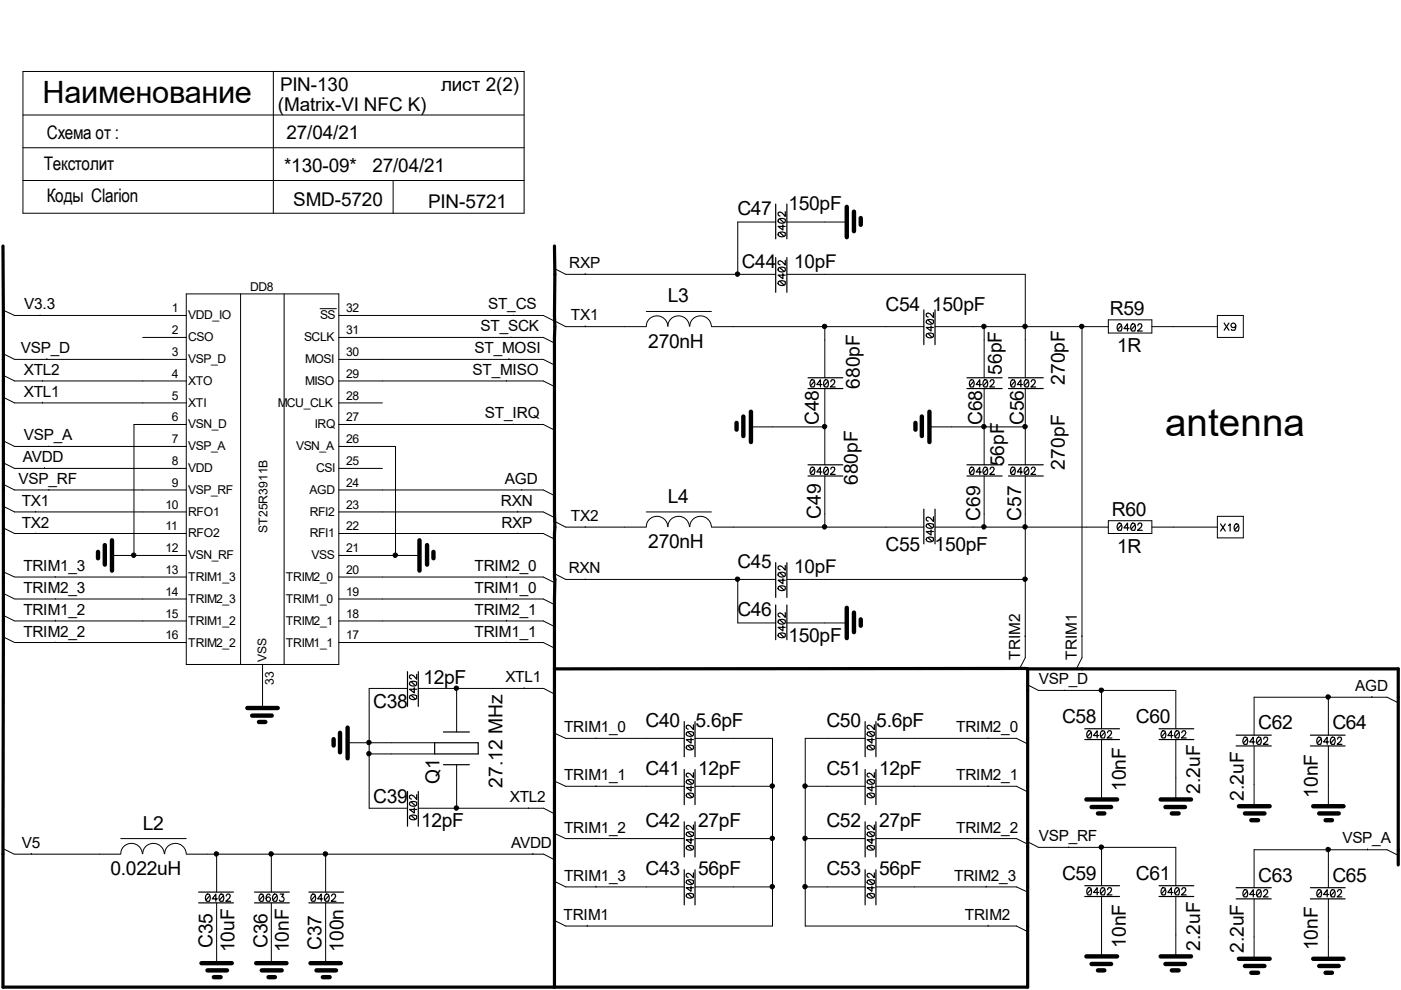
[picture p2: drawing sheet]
<svg xmlns="http://www.w3.org/2000/svg" width="297mm" height="210mm" viewBox="0 0 297 210" stroke-linecap="round" stroke-linejoin="round" font-family="sans-serif">
<g fill="none" stroke="#000" stroke-width=".21">
<path d="M4.9 15.2h106.2v30h-106.2zM58 15.2v30M4.9 38.3h106.2M4.9 31.3h106.2M4.9 24.4h106.2M83.4 38.3v6.9M117.6 57l2.3 1.2h44.6M124.1 58v.2M164.5 47.1h-8.1v11.1M166.8 58.2h50.6v21.9M166.8 47.1h12.7M.7 79.6l2.4 1.2h36.4"/>
<path d="M.7 75l2.4 1.2h36.4M.7 65.8l2.4 1.1h36.4M8.5 66.8v.1M9.9 76v.2M30.3 71.5h9.2M39.5 62.3h32.3v78.6h-32.3zM51 62.3v78.6M60.2 62.3v78.6M67.9 65.4h3.4M71.8 76.2h43.4l2.4 1.2M71.8 66.9h43.4l2.4 1.2M71.8 71.5h43.4l2.4 1.2"/>
<path d="M107.9 76v.2M108.3 71.5h.1M108.8 66.8v.1M117.6 68.1l2.3 1.2h17.1M124.1 69.1v.2M137 69.2a2.29 2.29 0 0 1 2.3-2.2 2.29 2.29 0 0 1 2.3 2.2 2.29 2.29 0 0 1 2.3-2.2 2.29 2.29 0 0 1 2.3 2.2M137 66h13.8M146.3 69.2a2.29 2.29 0 0 1 2.2-2.2 2.29 2.29 0 0 1 2.3 2.2M150.8 69.3h45.1M174.9 69.3v10.8M198.2 69.3h36.8M208.7 69.3v10.8"/>
<path d="M229.4 69.3v70.1l-1.2 2.4M235 67.8h9.2v2.8h-9.2zM244.2 69.3h13.9M258.1 66.9h5.5v4.6h-5.5zM.7 93.5l2.4 1.2h36.4M.7 98.1l2.4 1.2h36.4M.7 84.2l2.4 1.2h36.4M9 80.7v.1M9 85.3v.1M9.4 99.1v.2M10.4 94.6v.1M39.5 90h-11.1v27.8"/>
<path d="M71.8 90h43.4l2.4 1.2M71.8 94.7h12.1v23.1M71.8 80.8h43.4l2.4 1.2M71.8 99.3h9.3M71.8 85.4h9.3M107.4 80.7v.1M108.8 89.9v.1M159.2 90.5h15.7M174.9 82.4v16.2M197.1 90.5h20.3M208.7 82.4v16.2M217.4 82.4v16.2"/>
<path d="M.7 107.4l2.4 1.1h36.4M.7 111.9l2.4 1.2h36.4M.7 102.7l2.4 1.2h36.4M7.6 108.4v.1M7.6 113v.1M10.4 103.8v.1M23.7 117.8h15.8M71.8 117.8h17.1M71.8 108.5h43.4l2.4 1.2M71.8 103.9h43.4l2.4 1.2M71.8 113.1h43.4l2.4 1.2M109.8 108.4v.1"/>
<path d="M109.8 113v.1M110.6 103.8v.1M117.6 110.6l2.3 1.2h17.1M124.1 111.7v.1M137 111.7a2.29 2.29 0 0 1 2.3-2.2 2.29 2.29 0 0 1 2.3 2.2 2.29 2.29 0 0 1 2.3-2.2 2.29 2.29 0 0 1 2.3 2.2M137 108.5h13.8M146.3 111.7a2.29 2.29 0 0 1 2.2-2.2 2.29 2.29 0 0 1 2.3 2.2M150.8 111.8h45.1M174.9 100.9v10.9M198.2 111.8h36.8M208.7 100.9v10.9M217.4 100.9v38.5l-1.2 2.3"/>
<path d="M235 110.4h9.2v2.7h-9.2zM244.2 111.8h13.9M258.1 109.5h5.5v4.5h-5.5zM.7 135l2.4 1.2h36.4M.7 130.5l2.4 1.2h36.4M.7 121.2l2.4 1.1h36.4M.7 125.8l2.4 1.2h36.4M11.7 122.3h.1M11.7 126.9v.1M11.7 131.5v.2M11.7 136.1v.1M71.8 136.2h43.4l2.4 1.2"/>
<path d="M71.8 131.7h43.4l2.4 1.1M71.8 127h43.4l2.4 1.2M71.8 122.3h43.4l2.4 1.2M107.4 122.3h.1M107.4 126.9v.1M107.4 131.5v.2M107.4 136.1v.1M117.6 121.7l2.3 1.2h44.6M124.1 122.8v.1M156.4 122.9v9.2h8.1M166.8 122.9h50.6M166.8 132.1h12.7"/>
<path d="M217.3 134.9h.1M229.3 134.9h.1M55.7 140.9v9.2M73.7 157.5h18.5M78.3 159.9h13.9M86.4 146h-8.1v25.4h8.1M88.7 146h26.6l2.3 1.2M96.8 146v9.2M111.1 145.8v.2M117.6 155.4l2.3 1.1h25.2M126.4 156.5h.1M147.4 156.5h16.4v39.8h-43.9l-2.3-1.1"/>
<path d="M183.4 156.5h-12.7v39.8h44.8l2.4 1.2M185.7 156.5h29.8l2.4 1.2M209.5 156.5h.1M217.9 145.2l2.3 1.2h29.1v8.1M225.8 146.3v.1M233.5 146.4v8.1M233.5 156.8v12.7M249.3 156.8v12.7M265.9 158.2v12.7M281.6 147.8v8.1M281.6 158.2v12.7M290.9 147.7v.1"/>
<path d="M296.5 149l-2.4-1.2h-28.2v8.1M.6 179.9l2.4 1.2h22.6M25.6 177.8h13.9M88.7 171.4h26.6l2.3 1.2M96.8 162.1v9.3M112.1 171.3v.1M117.6 165.6l2.3 1.1h25.2M117.6 176.7l2.3 1.1h25.2M126.4 166.6v.1M126.4 177.7v.1M147.4 177.8h16.4M147.4 166.7h16.4"/>
<path d="M170.7 177.8h12.7M170.7 166.7h12.7M185.7 177.8h29.8l2.4 1.2M185.7 166.7h29.8l2.4 1.2M209.5 166.6v.1M209.5 177.7v.1M217.9 178.5l2.3 1.2h29.1v8.1M226.6 179.6v.1M233.5 179.7v8.1M6.6 180.9v.2M25.6 181a2.29 2.29 0 0 1 2.3-2.2 2.29 2.29 0 0 1 2.3 2.2M30.3 181a2.29 2.29 0 0 1 2.3-2.2 2.29 2.29 0 0 1 2.2 2.2"/>
<path d="M34.9 181a2.29 2.29 0 0 1 2.3-2.2 2.29 2.29 0 0 1 2.3 2.2M39.5 181.1h75.8l2.3 1.2M45.9 181.1v8M45.9 191.4v12.8M57.5 181.1v8M57.5 191.4v12.8M69 181.1v8M69 191.4v12.8M113 180.9v.2M117.6 186.9l2.3 1.1h25.2M124.5 196.2v.1M126.4 187.9v.1"/>
<path d="M147.4 188h16.4M170.7 188h12.7M185.7 188h29.8l2.4 1.1M209.1 187.9v.1M209.5 196.2v.1M233.5 190.1v12.7M249.3 190.1v12.7M265.9 190.6v12.7M281.6 180.2v8M281.6 190.6v12.7M289.9 180v.2M296.5 181.4l-2.4-1.2h-28.2v8"/>
<circle cx="156.4" cy="58.1" r=".48"/>
<circle cx="174.8" cy="69.2" r=".48"/>
<circle cx="208.6" cy="69.2" r=".48"/>
<circle cx="217.3" cy="69.2" r=".48"/>
<circle cx="229.3" cy="69.2" r=".48"/>
<circle cx="174.8" cy="90.5" r=".48"/>
<circle cx="208.6" cy="90.5" r=".48"/>
<circle cx="217.3" cy="90.5" r=".48"/>
<circle cx="28.4" cy="117.7" r=".48"/>
<circle cx="83.8" cy="117.7" r=".48"/>
<circle cx="174.8" cy="111.7" r=".48"/>
<circle cx="208.6" cy="111.7" r=".48"/>
<circle cx="217.3" cy="111.7" r=".48"/>
<circle cx="156.4" cy="122.8" r=".48"/>
<circle cx="217.3" cy="122.8" r=".48"/>
<circle cx="78.2" cy="157.4" r=".48"/>
<circle cx="78.2" cy="159.8" r=".48"/>
<circle cx="96.8" cy="145.9" r=".48"/>
<circle cx="233.5" cy="146.3" r=".48"/>
<circle cx="281.6" cy="147.8" r=".48"/>
<circle cx="96.8" cy="171.3" r=".48"/>
<circle cx="163.7" cy="177.7" r=".48"/>
<circle cx="163.7" cy="166.7" r=".48"/>
<circle cx="170.7" cy="166.7" r=".48"/>
<circle cx="170.7" cy="177.7" r=".48"/>
<circle cx="233.5" cy="179.6" r=".48"/>
<circle cx="45.9" cy="181" r=".48"/>
<circle cx="57.5" cy="181" r=".48"/>
<circle cx="69" cy="181" r=".48"/>
<circle cx="163.7" cy="188" r=".48"/>
<circle cx="170.7" cy="188" r=".48"/>
<circle cx="281.6" cy="180.1" r=".48"/>
</g>
<path d="M.6 52.2v157.1h217.3v-67.5M117.6 52.2v157.1M117.6 141.8h100.3M217.9 141.8h78.6v41.6" fill="none" stroke="#000" stroke-width=".68"/>
<g fill="#000">
<circle cx="156.4" cy="58.1" r=".48"/>
<circle cx="174.8" cy="69.2" r=".48"/>
<circle cx="208.6" cy="69.2" r=".48"/>
<circle cx="217.3" cy="69.2" r=".48"/>
<circle cx="229.3" cy="69.2" r=".48"/>
<circle cx="174.8" cy="90.5" r=".48"/>
<circle cx="208.6" cy="90.5" r=".48"/>
<circle cx="217.3" cy="90.5" r=".48"/>
<circle cx="28.4" cy="117.7" r=".48"/>
<circle cx="83.8" cy="117.7" r=".48"/>
<circle cx="174.8" cy="111.7" r=".48"/>
<circle cx="208.6" cy="111.7" r=".48"/>
<circle cx="217.3" cy="111.7" r=".48"/>
<circle cx="156.4" cy="122.8" r=".48"/>
<circle cx="217.3" cy="122.8" r=".48"/>
<circle cx="78.2" cy="157.4" r=".48"/>
<circle cx="78.2" cy="159.8" r=".48"/>
<circle cx="96.8" cy="145.9" r=".48"/>
<circle cx="233.5" cy="146.3" r=".48"/>
<circle cx="281.6" cy="147.8" r=".48"/>
<circle cx="96.8" cy="171.3" r=".48"/>
<circle cx="163.7" cy="177.7" r=".48"/>
<circle cx="163.7" cy="166.7" r=".48"/>
<circle cx="170.7" cy="166.7" r=".48"/>
<circle cx="170.7" cy="177.7" r=".48"/>
<circle cx="233.5" cy="179.6" r=".48"/>
<circle cx="45.9" cy="181" r=".48"/>
<circle cx="57.5" cy="181" r=".48"/>
<circle cx="69" cy="181" r=".48"/>
<circle cx="163.7" cy="188" r=".48"/>
<circle cx="170.7" cy="188" r=".48"/>
<circle cx="281.6" cy="180.1" r=".48"/>
</g>
<g fill="none" stroke="#000" stroke-width=".93">
<path d="M179.5 43.9v6.4M181.1 44.9v4.1M182.5 46.2v1.5M156.2 89.7v1.4M157.6 88.3v4.2M159.2 87.3v6.4M194.1 89.7v1.4M195.4 88.3v4.2M197.1 87.3v6.4M20.8 117v1.4M22.2 115.6v4.1M23.7 114.6v6.4"/>
<path d="M88.9 114.6v6.4M90.5 115.6v4.1M91.9 117v1.4M179.5 128.9v6.4M181.1 129.9v4.1M182.5 131.3v1.4M52.4 150.1h6.5M53.5 151.7h4.1M54.9 153.1h1.4M70.7 156.7v1.4M72.1 155.4v4.1M73.7 154.3v6.5"/>
<path d="M230.3 169.5h6.6M231.4 171.1h4.2M232.8 172.5h1.3M246.1 169.5h6.4M247.1 171.1h4.1M248.5 172.5h1.4M262.7 170.9h6.5M263.9 172.5h4.2M265.3 173.9h1.4M278.4 170.9h6.5M279.7 172.5h4.1M281 173.9h1.4"/>
<path d="M42.7 204.2h6.4M44 205.7h4.1M45.3 207.2h1.5M54.3 204.2h6.4M55.5 205.7h4.2M56.9 207.2h1.4M65.8 204.2h6.5M67.1 205.7h4.1M68.4 207.2h1.5M230.3 202.8h6.6M231.4 204.4h4.2M232.8 205.7h1.3"/>
<path d="M246.1 202.8h6.4M247.1 204.4h4.1M248.5 205.7h1.4M262.7 203.3h6.5M263.9 204.8h4.2M265.3 206.2h1.4M278.4 203.3h6.5M279.7 204.8h4.1M281 206.2h1.4"/>
</g>
<g fill="none" stroke="#000" stroke-width=".25">
<path d="M164.5 43.3v7.3M164.5 54.6v7.4M165.1 59.7l.5-.2 .9 .2a.79 .79 0 0 1-.5 .9 .79 .79 0 0 1-.9-.3zM165.1 56.8l.5-.2 .9 .2a.79 .79 0 0 1-.5 .9 .79 .79 0 0 1-.9-.3zM165.1 49.4l.5-.2 .9 .2a.79 .79 0 0 1-.5 .9 .79 .79 0 0 1-.9-.3zM165.1 46.5l.5-.2 .9 .2a.79 .79 0 0 1-.5 .9 .79 .79 0 0 1-.9-.3zM165.3 59.6l.9 .9M165.3 56.7l.9 .9M165.3 49.3l.9 .8M165.3 46.4l.9 .8M166 58v1.1l-1-.8h1.5M166 47.7v1.1l-1-.8h1.5"/>
<path d="M166.5 55.2v1l-.7-.7-.3-.2-.4 .1-.1 .5 .4 .2M166.5 44.9v1l-.7-.8-.3-.1h-.4l-.1 .6 .4 .2M166.8 43.3v7.3M166.8 54.6v7.4M195.9 65.7v7.4M196.5 70.8l.6-.2 .8 .2a.79 .79 0 0 1-.5 .9 .79 .79 0 0 1-.9-.3zM196.5 67.9l.6-.2 .8 .2a.79 .79 0 0 1-.5 .9 .79 .79 0 0 1-.9-.3zM196.7 70.7l1 .8M196.7 67.8l1 .9M197.4 69.1v1.1l-1-.8h1.5M197.9 66.3v1l-.7-.8-.3-.1-.4 .1-.1 .5 .4 .2M198.2 65.7v7.4"/>
<path d="M237.1 68.7h.3a.93 .93 0 0 1 .4 1.2l-.1 .3a.79 .79 0 0 1-.9-.5 .79 .79 0 0 1 .3-1zM237.8 69l-.9 .9M239.4 69.7h-1.1l.8-1v1.5M240 68.7h.3a.93 .93 0 0 1 .4 1.2l-.1 .3a.79 .79 0 0 1-.9-.5 .79 .79 0 0 1 .3-1zM240.7 69l-.9 .9M241.3 69.1l.2-.4h.5l.1 .5-.2 .3-.7 .7h1M259.5 68.5l1.1 1.5M260.6 68.5l-1.1 1.5M262 69l-.3 .4h-.5a.5 .5 0 0 1 .1-.8 .5 .5 0 0 1 .7 .4l-.3 1h-.5l-.1-.2M171.3 82.4h7.4M171.3 80.1h7.4M171.3 98.6h7.4"/>
<path d="M172 99.1h.3a.93 .93 0 0 1 .4 1.2l-.1 .3a.79 .79 0 0 1-.9-.5 .79 .79 0 0 1 .3-1zM172 80.6l.3-.1a.93 .93 0 0 1 .4 1.3l-.1 .2a.79 .79 0 0 1-.9-.4 .79 .79 0 0 1 .3-1zM172.7 99.4l-.9 .9M172.7 80.9l-.9 .9M174.3 81.5h-1.1l.7-1v1.5M174.9 99.1h.3a.93 .93 0 0 1 .4 1.2l-.1 .3a.79 .79 0 0 1-.9-.5 .79 .79 0 0 1 .3-1zM174.9 80.6l.3-.1a.93 .93 0 0 1 .4 1.3l-.1 .2a.79 .79 0 0 1-.9-.4 .79 .79 0 0 1 .3-1zM175.6 99.4l-.9 .9M175.6 80.9l-.9 .9M176.1 99.5l.3-.4h.5l.1 .5-.2 .3-.7 .7h1M176.1 80.9l.3-.4 .5 .1 .1 .4-.2 .4-.7 .6h1M205 82.4h7.5"/>
<path d="M205 80.1h7.5M205 98.6h7.5M205.8 99.1h.3a.93 .93 0 0 1 .4 1.2l-.1 .3a.79 .79 0 0 1-.9-.5 .79 .79 0 0 1 .3-1zM205.8 80.6l.3-.1a.93 .93 0 0 1 .4 1.3l-.1 .2a.79 .79 0 0 1-.9-.4 .79 .79 0 0 1 .3-1zM206.5 99.4l-.9 .9M206.5 80.9l-.9 .9M208.1 81.5h-1.1l.7-1v1.5M208.7 99.1h.3a.93 .93 0 0 1 .3 1.2v.3a.79 .79 0 0 1-.9-.5 .79 .79 0 0 1 .3-1zM208.7 80.6l.3-.1a.93 .93 0 0 1 .3 1.3v.2a.79 .79 0 0 1-.9-.4 .79 .79 0 0 1 .3-1zM209.3 99.4l-.8 .9M209.3 80.9l-.8 .9M209.9 99.5l.3-.4h.5l.1 .5-.2 .3-.8 .7h1.1"/>
<path d="M209.9 80.9l.3-.4 .5 .1 .1 .4-.2 .4-.8 .6h1.1M213.8 82.4h7.4M213.8 80.1h7.4M213.8 98.6h7.4M214.5 80.6l.3-.1a.93 .93 0 0 1 .4 1.3l-.1 .2a.79 .79 0 0 1-.9-.4 .79 .79 0 0 1 .3-1zM214.5 99.1h.3a.93 .93 0 0 1 .4 1.2l-.1 .3a.79 .79 0 0 1-.9-.5 .79 .79 0 0 1 .3-1zM215.2 80.9l-.9 .9M215.2 99.4l-.9 .9M216.8 81.5h-1.1l.7-1v1.5M217.4 80.6l.3-.1a.93 .93 0 0 1 .4 1.3l-.1 .2a.79 .79 0 0 1-.9-.4 .79 .79 0 0 1 .3-1zM217.4 99.1h.3a.93 .93 0 0 1 .4 1.2l-.1 .3a.79 .79 0 0 1-.9-.5 .79 .79 0 0 1 .3-1zM218.1 80.9l-.9 .9"/>
<path d="M218.1 99.4l-.9 .9M218.6 80.9l.3-.4 .5 .1 .1 .4-.2 .4-.7 .6h1M218.6 99.5l.3-.4h.5l.1 .5-.2 .3-.7 .7h1M164.5 119.3v7.4M166.5 119.9v1l-.7-.8-.3-.1-.4 .1-.1 .5 .4 .2M166.8 119.3v7.4M171.3 100.9h7.4M174.3 100.1h-1.1l.7-1v1.5M195.9 107.9v7.4M196.5 114l.6-.1 .8 .1a.79 .79 0 0 1-.5 .9 .79 .79 0 0 1-.9-.3zM196.5 111.2l.6-.2 .8 .2a.79 .79 0 0 1-.5 .9 .79 .79 0 0 1-.9-.3zM196.7 114l1 .8"/>
<path d="M196.7 111.1l1 .8M197.4 112.4v1.1l-1-.8h1.5M197.9 109.6v1l-.7-.8-.3-.2-.4 .1-.1 .5 .4 .3M198.2 107.9v7.4M205 100.9h7.5M208.1 100.1h-1.1l.7-1v1.5M213.8 100.9h7.4M216.8 100.1h-1.1l.7-1v1.5M237.1 111l.3-.1a.93 .93 0 0 1 .4 1.3l-.1 .2a.79 .79 0 0 1-.9-.4 .79 .79 0 0 1 .3-1zM237.8 111.3l-.9 .9M239.4 111.9h-1.1l.8-1v1.5M240 111l.3-.1a.93 .93 0 0 1 .4 1.3l-.1 .2a.79 .79 0 0 1-.9-.4 .79 .79 0 0 1 .3-1z"/>
<path d="M240.7 111.3l-.9 .9M241.3 111.3l.2-.4 .5 .1 .1 .4-.2 .4-.7 .6h1M258.8 111.1l1 1.5M259.8 111.1l-1 1.5M260.5 111.4l.3-.3v1.5M261.9 111.2l.4-.1a.93 .93 0 0 1 .3 1.3l-.1 .2a.79 .79 0 0 1-.9-.5 .79 .79 0 0 1 .3-.9zM262.6 111.4l-.9 1M164.5 128.3v7.3M165.1 124.4l.5-.2 .9 .2a.79 .79 0 0 1-.5 .9 .79 .79 0 0 1-.9-.3zM165.1 121.5l.5-.2 .9 .2a.79 .79 0 0 1-.5 .9 .79 .79 0 0 1-.9-.3zM165.1 134.4l.5-.2 .9 .2a.79 .79 0 0 1-.5 .9 .79 .79 0 0 1-.9-.3zM165.1 131.5l.5-.2 .9 .2a.79 .79 0 0 1-.5 .9 .79 .79 0 0 1-.9-.3z"/>
<path d="M165.3 124.3l.9 .8M165.3 121.4l.9 .9M165.3 134.3l.9 .8M165.3 131.4l.9 .8M166 122.7v1.1l-1-.8h1.5M166 132.7v1.1l-1-.8h1.5M166.5 129.9v1l-.7-.8-.3-.1h-.4l-.1 .6 .4 .2M166.8 128.3v7.3M86.4 142.4v7.4M86.9 147.5l.6-.2 .8 .2a.79 .79 0 0 1-.4 .9 .79 .79 0 0 1-1-.3zM86.9 144.6l.6-.2 .8 .2a.79 .79 0 0 1-.4 .9 .79 .79 0 0 1-1-.3zM87.2 147.4l.9 .9"/>
<path d="M87.2 144.5l.9 .9M87.8 145.8v1.1l-1-.8h1.5M88.3 143v1l-.6-.7-.4-.2-.4 .1-.1 .5 .4 .2M88.7 142.4v7.4M92.2 157.5h9.2v2.4h-9.2zM94 155.2h5.5M145.1 153v7.4M145.6 158.2l.6-.2 .8 .2a.79 .79 0 0 1-.5 .9 .79 .79 0 0 1-.9-.4zM145.6 155.3l.6-.2 .8 .2a.79 .79 0 0 1-.5 .9 .79 .79 0 0 1-.9-.3zM145.8 158.1l1 .8M145.8 155.2l1 .8M146.5 156.5v1.1l-1-.8h1.5"/>
<path d="M147 153.7v1l-.7-.8-.3-.1h-.4l-.1 .5 .4 .3M147.4 153v7.4M183.4 153v7.4M183.9 158.2l.6-.2 .9 .2a.79 .79 0 0 1-.5 .9 .79 .79 0 0 1-1-.4zM183.9 155.3l.6-.2 .9 .2a.79 .79 0 0 1-.5 .9 .79 .79 0 0 1-1-.3zM184.2 158.1l.9 .8M184.2 155.2l.9 .8M184.9 156.5v1.1l-1-.8h1.5M185.4 153.7v1l-.7-.8-.3-.1h-.5v.5l.4 .3M185.7 153v7.4M230 154.5h7.4M230 156.8h7.4"/>
<path d="M230.7 155l.3-.1a.93 .93 0 0 1 .3 1.3v.3a.79 .79 0 0 1-.9-.5 .79 .79 0 0 1 .3-1zM231.3 155.3l-.8 .9M233 156h-1.1l.7-1.1v1.6M233.5 155l.4-.1a.93 .93 0 0 1 .3 1.3l-.1 .3a.79 .79 0 0 1-.9-.5 .79 .79 0 0 1 .3-1zM234.2 155.3l-.8 .9M234.8 155.4l.3-.5 .5 .1 .1 .4-.2 .4-.8 .7h1.1M245.7 154.5h7.4M245.7 156.8h7.4M246.4 155l.4-.1a.93 .93 0 0 1 .3 1.3l-.1 .3a.79 .79 0 0 1-.9-.5 .79 .79 0 0 1 .3-1zM247.1 155.3l-.9 .9M248.7 156h-1.1l.8-1.1v1.6M249.3 155l.3-.1a.93 .93 0 0 1 .4 1.3l-.1 .3a.79 .79 0 0 1-.9-.5 .79 .79 0 0 1 .3-1z"/>
<path d="M250 155.3l-.9 .9M250.6 155.4l.2-.5 .5 .1 .1 .4-.2 .4-.7 .7h1M262.1 155.9h7.4M262.1 158.2h7.4M263.8 156.4l.3-.1a.93 .93 0 0 1 .4 1.3l-.1 .2a.79 .79 0 0 1-.9-.5 .79 .79 0 0 1 .3-.9zM264.5 156.6l-.9 1M266.1 157.3h-1.1l.7-1v1.5M266.7 156.4l.3-.1a.93 .93 0 0 1 .3 1.3l-.1 .2a.79 .79 0 0 1-.9-.5 .79 .79 0 0 1 .4-.9zM267.3 156.6l-.8 1M267.9 156.7l.3-.4 .5 .1 .1 .4-.2 .3-.8 .7h1.1M277.8 155.9h7.4M277.8 158.2h7.4"/>
<path d="M279.4 156.4l.4-.1a.93 .93 0 0 1 .3 1.3l-.1 .2a.79 .79 0 0 1-.9-.5 .79 .79 0 0 1 .3-.9zM280.1 156.6l-.8 1M281.7 157.3h-1.1l.8-1v1.5M282.3 156.4l.4-.1a.93 .93 0 0 1 .3 1.3l-.1 .2a.79 .79 0 0 1-.9-.5 .79 .79 0 0 1 .3-.9zM283 156.6l-.9 1M283.6 156.7l.2-.4 .5 .1 .1 .4-.1 .3-.8 .7h1M86.4 167.8v7.4M86.9 173l.6-.2 .8 .2a.79 .79 0 0 1-.4 .9 .79 .79 0 0 1-1-.3zM86.9 170.1l.6-.2 .8 .2a.79 .79 0 0 1-.4 .9 .79 .79 0 0 1-1-.3zM87.2 172.9l.9 .8M87.2 170l.9 .9M87.8 171.3v1.1l-1-.8h1.5"/>
<path d="M88.3 168.5v1l-.6-.8-.4-.1-.4 .1-.1 .5 .4 .2M88.7 167.8v7.4M94 162.1h5.5M145.1 163.2v7.4M145.1 174.2v7.5M145.6 168.3l.6-.2 .8 .2a.79 .79 0 0 1-.5 .9 .79 .79 0 0 1-.9-.3zM145.6 165.4l.6-.1 .8 .1a.79 .79 0 0 1-.5 .9 .79 .79 0 0 1-.9-.3zM145.6 179.4l.6-.2 .8 .2a.79 .79 0 0 1-.5 .9 .79 .79 0 0 1-.9-.3zM145.6 176.5l.6-.1 .8 .1a.79 .79 0 0 1-.5 .9 .79 .79 0 0 1-.9-.3zM145.8 168.2l1 .9M145.8 165.4l1 .8M145.8 179.3l1 .9"/>
<path d="M145.8 176.4l1 .9M146.5 166.6v1.1l-1-.7h1.5M146.5 177.7v1.1l-1-.7h1.5M147 163.8v1l-.7-.7-.3-.2-.4 .1-.1 .5 .4 .3M147 174.9v1l-.7-.7-.3-.2-.4 .1-.1 .5 .4 .3M147.4 163.2v7.4M147.4 174.2v7.5M183.4 163.2v7.4M183.4 174.2v7.5M183.9 168.3l.6-.2 .9 .2a.79 .79 0 0 1-.5 .9 .79 .79 0 0 1-1-.3zM183.9 165.4l.6-.1 .9 .1a.79 .79 0 0 1-.5 .9 .79 .79 0 0 1-1-.3zM183.9 179.4l.6-.2 .9 .2a.79 .79 0 0 1-.5 .9 .79 .79 0 0 1-1-.3z"/>
<path d="M183.9 176.5l.6-.1 .9 .1a.79 .79 0 0 1-.5 .9 .79 .79 0 0 1-1-.3zM184.2 168.2l.9 .9M184.2 165.4l.9 .8M184.2 179.3l.9 .9M184.2 176.4l.9 .9M184.9 166.6v1.1l-1-.7h1.5M184.9 177.7v1.1l-1-.7h1.5M185.4 163.8v1l-.7-.7-.3-.2-.5 .1v.5l.4 .3M185.4 174.9v1l-.7-.7-.3-.2-.5 .1v.5l.4 .3M185.7 163.2v7.4M185.7 174.2v7.5M42.1 189.1h7.4"/>
<path d="M42.1 191.4h7.4M43.8 189.7l.4-.1a.93 .93 0 0 1 .3 1.2l-.1 .3a.79 .79 0 0 1-.9-.5 .79 .79 0 0 1 .3-.9zM44.5 189.9l-.9 .9M46.1 190.6h-1.1l.8-1v1.5M46.7 189.7l.3-.1a.93 .93 0 0 1 .4 1.2l-.1 .3a.79 .79 0 0 1-.9-.5 .79 .79 0 0 1 .3-.9zM47.4 189.9l-.9 .9M48 190l.2-.4 .5 .1 .1 .4-.2 .3-.7 .7h1M54 189.1h7.3M54 191.4h7.3M55.2 189.7l.3-.1a.93 .93 0 0 1 .3 1.2l-.1 .3a.79 .79 0 0 1-.8-.5 .79 .79 0 0 1 .3-.9zM55.8 189.9l-.8 .9M57.3 189.8a.36 .36 0 0 0-.6-.1 .88 .88 0 0 0 .2 1.4 .45 .45 0 0 0 .4-.4 .45 .45 0 0 0-.4-.5 .45 .45 0 0 0-.5 .4"/>
<path d="M58 189.7l.4-.1a.93 .93 0 0 1 .3 1.2l-.1 .3a.79 .79 0 0 1-.9-.5 .79 .79 0 0 1 .3-.9zM58.7 189.9l-.8 .9M59.4 189.6h.8l-.5 .6a.51 .51 0 0 1 .4 .8 .51 .51 0 0 1-.9-.2M65.5 189.1h7.4M65.5 191.4h7.4M66.2 189.7l.3-.1a.93 .93 0 0 1 .3 1.2v.3a.79 .79 0 0 1-.9-.5 .79 .79 0 0 1 .3-.9zM66.8 189.9l-.8 .9M68.4 190.6h-1.1l.8-1v1.5M69 189.7l.4-.1a.93 .93 0 0 1 .3 1.2l-.1 .3a.79 .79 0 0 1-.9-.5 .79 .79 0 0 1 .3-.9zM69.7 189.9l-.8 .9M70.3 190l.3-.4 .5 .1 .1 .4-.2 .3-.8 .7h1M145.1 184.4v7.5"/>
<path d="M145.6 189.6l.6-.2 .8 .2a.79 .79 0 0 1-.5 .9 .79 .79 0 0 1-.9-.3zM145.6 186.7l.6-.2 .8 .2a.79 .79 0 0 1-.5 .9 .79 .79 0 0 1-.9-.3zM145.8 189.5l1 .8M145.8 186.6l1 .9M146.5 187.9v1.1l-1-.8h1.5M147 185.1v1l-.7-.8-.3-.1-.4 .1-.1 .5 .4 .2M147.4 184.4v7.5M183.4 184.4v7.5M183.9 189.6l.6-.2 .9 .2a.79 .79 0 0 1-.5 .9 .79 .79 0 0 1-1-.3zM183.9 186.7l.6-.2 .9 .2a.79 .79 0 0 1-.5 .9 .79 .79 0 0 1-1-.3zM184.2 189.5l.9 .8M184.2 186.6l.9 .9"/>
<path d="M184.9 187.9v1.1l-1-.8h1.5M185.4 185.1v1l-.7-.8-.3-.1-.5 .1v.5l.4 .2M185.7 184.4v7.5M230 187.8h7.4M230 190.1h7.4M230.7 188.3l.3-.1a.93 .93 0 0 1 .3 1.3v.2a.79 .79 0 0 1-.9-.4 .79 .79 0 0 1 .3-1zM231.3 188.6l-.8 .9M233 189.2h-1.1l.7-1v1.5M233.5 188.3l.4-.1a.93 .93 0 0 1 .3 1.3l-.1 .2a.79 .79 0 0 1-.9-.4 .79 .79 0 0 1 .3-1zM234.2 188.6l-.8 .9M234.8 188.6l.3-.4 .5 .1 .1 .4-.2 .4-.8 .6h1.1M245.7 187.8h7.4"/>
<path d="M245.7 190.1h7.4M246.4 188.3l.4-.1a.93 .93 0 0 1 .3 1.3l-.1 .2a.79 .79 0 0 1-.9-.4 .79 .79 0 0 1 .3-1zM247.1 188.6l-.9 .9M248.7 189.2h-1.1l.8-1v1.5M249.3 188.3l.3-.1a.93 .93 0 0 1 .4 1.3l-.1 .2a.79 .79 0 0 1-.9-.4 .79 .79 0 0 1 .3-1zM250 188.6l-.9 .9M250.6 188.6l.2-.4 .5 .1 .1 .4-.2 .4-.7 .6h1M262.1 188.2h7.4M262.1 190.6h7.4M263.8 188.7l.3-.1a.93 .93 0 0 1 .4 1.3l-.1 .3a.79 .79 0 0 1-.9-.5 .79 .79 0 0 1 .3-1zM264.5 189l-.9 .9M266.1 189.7h-1.1l.7-1.1v1.6"/>
<path d="M266.7 188.7l.3-.1a.93 .93 0 0 1 .3 1.3l-.1 .3a.79 .79 0 0 1-.9-.5 .79 .79 0 0 1 .4-1zM267.3 189l-.8 .9M267.9 189.1l.3-.5 .5 .1 .1 .4-.2 .4-.8 .7h1.1M277.8 188.2h7.4M277.8 190.6h7.4M279.4 188.7l.4-.1a.93 .93 0 0 1 .3 1.3l-.1 .3a.79 .79 0 0 1-.9-.5 .79 .79 0 0 1 .3-1zM280.1 189l-.8 .9M281.7 189.7h-1.1l.8-1.1v1.6M282.3 188.7l.4-.1a.93 .93 0 0 1 .3 1.3l-.1 .3a.79 .79 0 0 1-.9-.5 .79 .79 0 0 1 .3-1zM283 189l-.9 .9M283.6 189.1l.2-.5 .5 .1 .1 .4-.1 .4-.8 .7h1"/>
</g>
<text font-size="8.2" x="247" y="92.4">antenna</text>
<text font-size="6.5" x="9" y="21.8">Наименование</text>
<g font-size="4.1">
<text x="156.3" y="45.6">C47</text>
<text x="167.2" y="44.6">150pF</text>
<text x="141.6" y="64.1">L3</text>
<text x="187.7" y="65.9">C54 150pF</text>
<text x="235.3" y="66.8">R59</text>
<text x="137.5" y="73.7">270nH</text>
<text x="236.9" y="74.7">1R</text>
<text x="182.3" y="82.5" transform="rotate(-90 182.3 82.5)">680pF</text>
<text x="212.4" y="79.5" transform="rotate(-90 212.4 79.5)">56pF</text>
<text x="225.8" y="81.6" transform="rotate(-90 225.8 81.6)">270pF</text>
<text x="173.6" y="90.2" transform="rotate(-90 173.6 90.2)">C48</text>
<text x="208.2" y="90.2" transform="rotate(-90 208.2 90.2)">C68</text>
<text x="217" y="90.2" transform="rotate(-90 217 90.2)">C56</text>
<text x="212.9" y="98.9" transform="rotate(-90 212.9 98.9)">56pF</text>
<text x="225.8" y="99.6" transform="rotate(-90 225.8 99.6)">270pF</text>
<text x="141.6" y="106.6">L4</text>
<text x="181.9" y="102.9" transform="rotate(-90 181.9 102.9)">680pF</text>
<text x="174" y="110" transform="rotate(-90 174 110)">C49</text>
<text x="207.8" y="110.5" transform="rotate(-90 207.8 110.5)">C69</text>
<text x="216.5" y="110.5" transform="rotate(-90 216.5 110.5)">C57</text>
<text x="235.8" y="109.4">R60</text>
<text x="137.5" y="116.2">270nH</text>
<text x="187.7" y="116.8">C55</text>
<text x="198.2" y="116.8">150pF</text>
<text x="236.9" y="117.2">1R</text>
<text x="156.3" y="130.6">C46</text>
<text x="167.2" y="136.1">150pF</text>
<text x="89.8" y="144.9">12pF</text>
<text x="79.1" y="150">C38</text>
<text x="136.9" y="154.2">C40</text>
<text x="147.4" y="154.2">5.6pF</text>
<text x="175.2" y="154.2">C50</text>
<text x="185.8" y="154.2">5.6pF</text>
<text x="225.2" y="153.2">C58</text>
<text x="240.8" y="153.2">C60</text>
<text x="266.7" y="154.6">C62</text>
<text x="282.5" y="154.6">C64</text>
<text x="93.2" y="166.3" transform="rotate(-90 93.2 166.3)">Q1</text>
<text x="106.5" y="167" transform="rotate(-90 106.5 167)">27.12 MHz</text>
<text x="136.9" y="164.3">C41</text>
<text x="148" y="164.3">12pF</text>
<text x="175.2" y="164.3">C51</text>
<text x="186.4" y="164.3">12pF</text>
<text x="238.7" y="167.7" transform="rotate(-90 238.7 167.7)">10nF</text>
<text x="79.1" y="170.3">C39</text>
<text x="254.5" y="168.3" transform="rotate(-90 254.5 168.3)">2.2uF</text>
<text x="263.7" y="169.8" transform="rotate(-90 263.7 169.8)">2.2uF</text>
<text x="279.4" y="169.2" transform="rotate(-90 279.4 169.2)">10nF</text>
<text x="30.3" y="175.9">L2</text>
<text x="89.3" y="175.4">12pF</text>
<text x="136.9" y="175.4">C42</text>
<text x="148" y="175.4">27pF</text>
<text x="175.2" y="175.4">C52</text>
<text x="186.4" y="175.4">27pF</text>
<text x="23.4" y="185.6">0.022uH</text>
<text x="136.9" y="185.6">C43</text>
<text x="148" y="185.6">56pF</text>
<text x="175.2" y="185.6">C53</text>
<text x="186.4" y="185.6">56pF</text>
<text x="225.2" y="186.5">C59</text>
<text x="240.8" y="186.5">C61</text>
<text x="266.7" y="187">C63</text>
<text x="282.5" y="187">C65</text>
<text x="45.1" y="201.1" transform="rotate(-90 45.1 201.1)">C35</text>
<text x="49.7" y="201.9" transform="rotate(-90 49.7 201.9)">10uF</text>
<text x="56.7" y="201.1" transform="rotate(-90 56.7 201.1)">C36</text>
<text x="61.3" y="201.9" transform="rotate(-90 61.3 201.9)">10nF</text>
<text x="68.2" y="201.5" transform="rotate(-90 68.2 201.5)">C37</text>
<text x="72.9" y="201.8" transform="rotate(-90 72.9 201.8)">100n</text>
<text x="238.7" y="201" transform="rotate(-90 238.7 201)">10nF</text>
<text x="254.5" y="201.6" transform="rotate(-90 254.5 201.6)">2.2uF</text>
<text x="263.7" y="202.1" transform="rotate(-90 263.7 202.1)">2.2uF</text>
<text x="279.4" y="201.5" transform="rotate(-90 279.4 201.5)">10nF</text>
</g>
<g font-size="4">
<text x="58.9" y="23.5">(Matrix-VI NFC K)</text>
<text x="59.4" y="19.3">PIN-130</text>
<text x="93.5" y="19.3">лист 2(2)</text>
<text x="9.9" y="29.5">Схема от :</text>
<text x="60.7" y="29.5">27/04/21</text>
<text x="9.3" y="36">Текстолит</text>
<text x="60.2" y="36.4">*130-09*</text>
<text x="78.9" y="36.4">27/04/21</text>
<text x="9.9" y="42.9">Коды Clarion</text>
<text x="62.2" y="43.7">SMD-5720</text>
<text x="90.8" y="44.1">PIN-5721</text>
<text x="157.3" y="56.7">C44</text>
<text x="168.4" y="56.7">10pF</text>
<text x="156.3" y="120.5">C45</text>
<text x="168.4" y="121.4">10pF</text>
</g>
<g font-size="3.3">
<text x="120.7" y="56.8">RXP</text>
<text x="5.1" y="65.6">V3.3</text>
<text x="103.5" y="65.6">ST_CS</text>
<text x="101.9" y="70.3">ST_SCK</text>
<text x="121" y="67.9">TX1</text>
<text x="4.4" y="74.8">VSP_D</text>
<text x="100.6" y="74.8">ST_MOSI</text>
<text x="5" y="79.5">XTL2</text>
<text x="100.2" y="79.5">ST_MISO</text>
<text x="5" y="84.1">XTL1</text>
<text x="102.8" y="88.7">ST_IRQ</text>
<text x="5" y="93.4">VSP_A</text>
<text x="4.9" y="98">AVDD</text>
<text x="3.9" y="102.6">VSP_RF</text>
<text x="4.6" y="107.2">TX1</text>
<text x="106.2" y="107.2">RXN</text>
<text x="107.1" y="102.6">AGD</text>
<text x="4.6" y="111.8">TX2</text>
<text x="106.3" y="111.8">RXP</text>
<text x="121" y="110.4">TX2</text>
<text x="4.9" y="125.7">TRIM2_3</text>
<text x="4.9" y="121.1">TRIM1_3</text>
<text x="100.6" y="125.7">TRIM1_0</text>
<text x="100.6" y="121.1">TRIM2_0</text>
<text x="120.6" y="121.5">RXN</text>
<text x="4.9" y="130.3">TRIM1_2</text>
<text x="100.6" y="130.3">TRIM2_1</text>
<text x="4.9" y="135">TRIM2_2</text>
<text x="100.6" y="135">TRIM1_1</text>
<text x="216.3" y="139.9" transform="rotate(-90 216.3 139.9)">TRIM2</text>
<text x="228.3" y="139.9" transform="rotate(-90 228.3 139.9)">TRIM1</text>
<text x="107.1" y="144.6">XTL1</text>
<text x="220.3" y="145.1">VSP_D</text>
<text x="287.3" y="146.5">AGD</text>
<text x="119.6" y="155.3">TRIM1_0</text>
<text x="202.7" y="155.3">TRIM2_0</text>
<text x="119.6" y="165.4">TRIM1_1</text>
<text x="202.7" y="165.4">TRIM2_1</text>
<text x="108.1" y="170.1">XTL2</text>
<text x="4.6" y="179.7">V5</text>
<text x="108.4" y="179.7">AVDD</text>
<text x="119.6" y="176.5">TRIM1_2</text>
<text x="202.7" y="176.5">TRIM2_2</text>
<text x="220.3" y="178.4">VSP_RF</text>
<text x="284.6" y="178.8">VSP_A</text>
<text x="119.6" y="186.7">TRIM1_3</text>
<text x="202.3" y="186.7">TRIM2_3</text>
<text x="119.5" y="195">TRIM1</text>
<text x="204.6" y="195">TRIM2</text>
</g>
<g font-size="2.6">
<text x="53" y="61.6">DD8</text>
<text x="36.4" y="66.2">1</text>
<text x="36.4" y="70.9">2</text>
<text x="39.9" y="67.7">VDD_IO</text>
<text x="67.9" y="67.7">SS</text>
<text x="73.4" y="66.2">32</text>
<text x="73.4" y="70.9">31</text>
<text x="36.4" y="75.5">3</text>
<text x="39.9" y="72.3">CSO</text>
<text x="39.9" y="77">VSP_D</text>
<text x="64.5" y="72.3">SCLK</text>
<text x="64.7" y="77">MOSI</text>
<text x="73.4" y="75.5">30</text>
<text x="36.4" y="80.1">4</text>
<text x="39.9" y="81.6">XTO</text>
<text x="64.7" y="81.6">MISO</text>
<text x="73.4" y="80.1">29</text>
<text x="36.4" y="84.8">5</text>
<text x="36.4" y="89.3">6</text>
<text x="39.9" y="86.2">XTI</text>
<text x="58.9" y="86.2">MCU_CLK</text>
<text x="73.4" y="84.8">28</text>
<text x="73.4" y="89.3">27</text>
<text x="36.4" y="94">7</text>
<text x="39.9" y="95.4">VSP_A</text>
<text x="39.9" y="90.8">VSN_D</text>
<text x="62.8" y="95.4">VSN_A</text>
<text x="66.8" y="90.8">IRQ</text>
<text x="73.4" y="94">26</text>
<text x="36.4" y="98.6">8</text>
<text x="39.9" y="100.1">VDD</text>
<text x="67" y="100.1">CSI</text>
<text x="73.4" y="98.6">25</text>
<text x="35.1" y="107.9">10</text>
<text x="36.4" y="103.2">9</text>
<text x="39.9" y="104.6">VSP_RF</text>
<text x="65.7" y="104.6">AGD</text>
<text x="73.4" y="107.9">23</text>
<text x="73.4" y="103.2">24</text>
<text x="35.1" y="112.4">11</text>
<text x="39.9" y="109.3">RFO1</text>
<text x="39.9" y="114">RFO2</text>
<text x="56.7" y="112.9" transform="rotate(-90 56.7 112.9)">ST25R3911B</text>
<text x="65.7" y="109.3">RFI2</text>
<text x="65.7" y="114">RFI1</text>
<text x="73.4" y="112.4">22</text>
<text x="35.1" y="117.1">12</text>
<text x="39.9" y="118.5">VSN_RF</text>
<text x="66.1" y="118.5">VSS</text>
<text x="73.4" y="117.1">21</text>
<text x="35.1" y="121.7">13</text>
<text x="39.9" y="123.2">TRIM1_3</text>
<text x="60.6" y="123.2">TRIM2_0</text>
<text x="73.4" y="121.7">20</text>
<text x="35.1" y="131">15</text>
<text x="35.1" y="126.3">14</text>
<text x="39.9" y="127.8">TRIM2_3</text>
<text x="60.6" y="127.8">TRIM1_0</text>
<text x="73.4" y="131">18</text>
<text x="73.4" y="126.3">19</text>
<text x="35.1" y="135.6">16</text>
<text x="39.9" y="137.1">TRIM2_2</text>
<text x="39.9" y="132.4">TRIM1_2</text>
<text x="60.6" y="137.1">TRIM1_1</text>
<text x="60.6" y="132.4">TRIM2_1</text>
<text x="73.4" y="135.6">17</text>
<text x="56.5" y="140.4" transform="rotate(-90 56.5 140.4)">VSS</text>
<text x="58" y="145.3" transform="rotate(-90 58 145.3)">33</text>
</g>
</svg>
